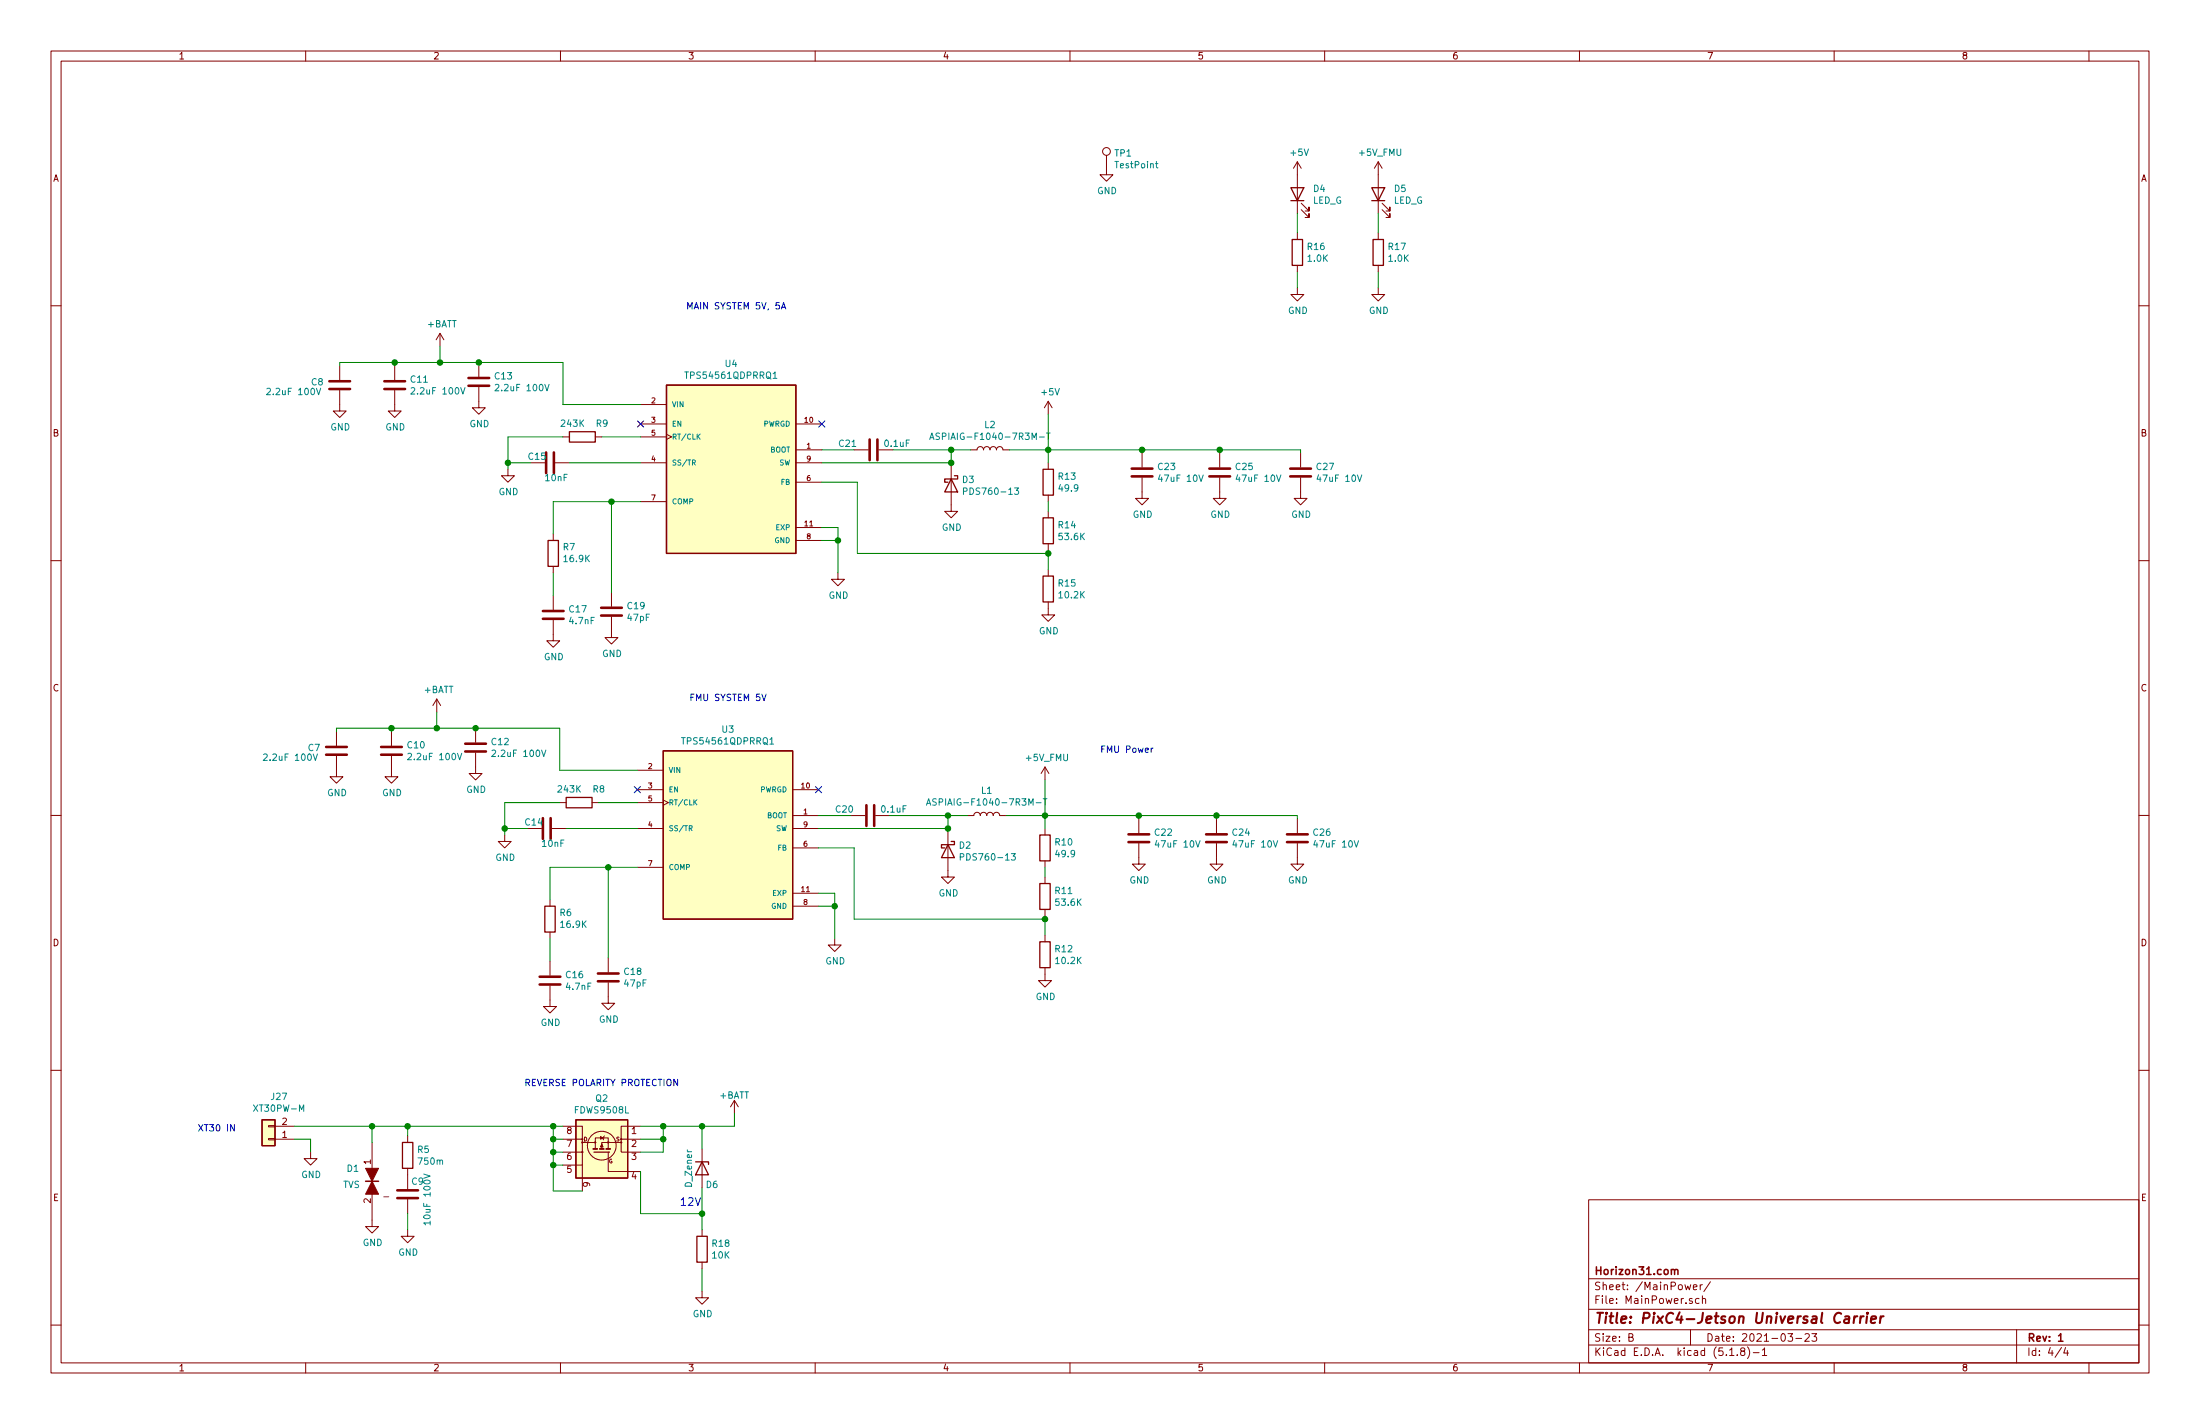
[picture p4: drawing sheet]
<svg xmlns="http://www.w3.org/2000/svg" width="432mm" height="279mm" viewBox="0 0 432 279" stroke-linecap="round" stroke-linejoin="round" font-family="sans-serif">
<g fill="none" stroke="#840000" stroke-width=".2">
<path d="M10 10h411.8v259.4h-411.8zM12 12h407.8v255.4h-407.8zM60 10v2M110 10v2M160 10v2M210 10v2M260 10v2M310 10v2M360 10v2M410 10v2M217.2 30.5v3.8h1.2l-1.2 1.3-1.3-1.3h1.3M254.6 31.8l-.7 1.2"/>
<path d="M254.6 31.8v10.1M254.6 31.8l.8 1.2M255.4 39.9l1.5 1.5v-.8v.8h-.7M270.5 31.8l-.8 1.2M270.5 31.8v10.1M270.5 31.8l.8 1.2M271.3 39.9l1.5 1.5v-.8v.8h-.8M10 60h2M254.6 56.5v1.3h1.3l-1.3 1.3-1.2-1.3h1.2M254.6 45.7v1.3M254.6 52.1v1.2M255.4 41.1l1.5 1.6v-.8v.8h-.7"/>
<path d="M270.5 56.5v1.3h1.3l-1.3 1.3-1.3-1.3h1.3M270.5 45.7v1.3M270.5 52.1v1.2M271.3 41.1l1.5 1.6v-.8v.8h-.8M419.8 60h2M66.7 76.6v4h1.2l-1.2 1.3-1.3-1.3h1.3M66.7 71.8v2.7M77.5 76.6v4h1.2l-1.2 1.3-1.3-1.3h1.3M77.5 71.8v2.7M86.4 65.4l-.8 1.3M86.4 65.4v2.5M86.4 65.4l.7 1.3"/>
<path d="M94 75.9v4.1h1.2l-1.2 1.3-1.3-1.3h1.3M94 71.1v2.8M125.7 79.4h5.1M205.7 78.7v2.6M205.7 78.7l-.7 1.3M205.7 78.7l.8 1.3M99.7 92.1v1.2h1.3l-1.3 1.3-1.3-1.3h1.3M109 90.8h2.8M110.5 85.7h1.3M116.8 85.7h1.3M125.7 83.2h5.1M125.7 90.8h5.1"/>
<path d="M125.7 85.7h5.1M125.7 98.4h5.1M130.8 85.2l1 .5-1 .5M156.2 88.3h5.1M156.2 83.2h5.1M156.2 90.8h5.1M156.2 94.6h5.1M167.6 88.3h2.8M172.5 88.3h2.8M186.7 91.4v8.9h1.3l-1.3 1.3-1.3-1.3h1.3M190.5 88.3l1.3-.1a.64 .64 0 0 1 .6-.6 .64 .64 0 0 1 .6 .7v-.1a.64 .64 0 0 1 .7-.6 .64 .64 0 0 1 .6 .7v-.1a.64 .64 0 0 1 .7-.6 .64 .64 0 0 1 .6 .7v-.1a.64 .64 0 0 1 .6-.6 .64 .64 0 0 1 .6 .7h1.3M205.7 90.8v1.3"/>
<path d="M205.7 97.2v1.2M224.2 93.7v4.1h1.2l-1.2 1.3-1.3-1.3h1.3M224.2 88.9v2.8M239.4 93.7v4.1h1.3l-1.3 1.3-1.3-1.3h1.3M239.4 88.9v2.8M255.3 93.7v4.1h1.2l-1.2 1.3-1.3-1.3h1.3M255.3 88.9v2.8M10 110h2M108.6 104.8v1.2M108.6 111.1v1.3M108.6 116.8v2.8M120 116.2v2.8"/>
<path d="M156.2 103.5h5.1M156.2 106h5.1M164.5 112.4v1.3h1.2l-1.2 1.2-1.3-1.2h1.3M205.7 118.1v2.6h1.3l-1.3 1.2-1.2-1.2h1.2M205.7 100.3v1.3M205.7 106.7v1.3M205.7 111.8v1.2M419.8 110h2M85.7 137.2l-.7 1.2M85.7 137.2v2.5M85.7 137.2l.8 1.2M108.6 121.7v4h1.3l-1.3 1.3-1.3-1.3h1.3"/>
<path d="M120 121v4.1h1.3l-1.3 1.3-1.3-1.3h1.3M10 160h2M66 148.3v4.1h1.3l-1.3 1.3-1.2-1.3h1.2M66 143.5v2.8M76.8 148.3v4.1h1.3l-1.3 1.3-1.2-1.3h1.2M76.8 143.5v2.8M93.3 147.7v4.1h1.3l-1.3 1.2-1.2-1.2h1.2M93.3 142.9v2.8M109.9 157.5h1.2M116.2 157.5h1.3M125.1 157.5h5.1M125.1 154.9h5.1"/>
<path d="M125.1 151.1h5.1M130.2 157l1 .5-1 .5M155.6 154.9h5.1M205.1 150.5v2.5M205.1 150.5l-.8 1.3M205.1 150.5l.8 1.3M419.8 160h2M99.1 163.8v1.3h1.2l-1.2 1.3-1.3-1.3h1.3M107.9 176.5v1.3M108.3 162.6h2.8M125.1 162.6h5.1M125.1 170.2h5.1"/>
<path d="M155.6 160h5.1M155.6 175.3h5.1M155.6 162.6h5.1M155.6 166.4h5.1M155.6 177.8h5.1M167 160h2.8M171.8 160h2.8M186.1 163.2v8.9h1.2l-1.2 1.3-1.3-1.3h1.3M189.9 160h1.2a.64 .64 0 0 1 .7-.6 .64 .64 0 0 1 .6 .6 .64 .64 0 0 1 .7-.6 .64 .64 0 0 1 .6 .6 .64 .64 0 0 1 .6-.6 .64 .64 0 0 1 .6 .6 .64 .64 0 0 1 .7-.6 .64 .64 0 0 1 .6 .6h1.3M205.1 162.6v1.2M205.1 168.9v1.3M205.1 172.1v1.3"/>
<path d="M205.1 178.4v1.3M223.5 165.5v4h1.3l-1.3 1.3-1.3-1.3h1.3M223.5 160.7v2.7M238.8 165.5v4h1.2l-1.2 1.3-1.3-1.3h1.3M238.8 160.7v2.7M254.6 165.5v4h1.3l-1.3 1.3-1.2-1.3h1.2M254.6 160.7v2.7M107.9 193.4v4.1h1.3l-1.3 1.3-1.2-1.3h1.2M107.9 182.9v1.3M107.9 188.6v2.8M119.4 192.8v4.1h1.2l-1.2 1.2-1.3-1.2h1.3M119.4 188v2.8"/>
<path d="M163.8 184.2v1.2h1.3l-1.3 1.3-1.2-1.3h1.2M205.1 189.9v2.5h1.3l-1.3 1.3-1.3-1.3h1.3M205.1 183.5v1.3M10 210h2M144.1 215.9l.8 1.3M144.1 215.9v2.5M144.1 215.9l-.7 1.3M419.8 210h2M52.7 220.9h1.3v.2h-1.3zM52.7 223.4h1.3v.2h-1.3zM54 223.5h3.8M54 221h3.8"/>
<path d="M61 226.1v1.2h1.2l-1.2 1.3-1.3-1.3h1.3M73 224.2v16.5h1.3l-1.3 1.2-1.2-1.2h1.2M80 222.9v1.3M80 229.2v4.1M80 235.3v2.8M110.5 221h3.8v7.6h-3.8M110.5 223.5h3.8M110.5 226.1h3.8M114.3 224.2h2.5M114.3 228.6v5.1M116.8 225.4v-2.1h2.6v2.1M118.6 222.9l-.2 .7"/>
<path d="M119.4 226.1v3.8h6.3M121.9 224.2h-3.8v1.2M121.9 223.5h3.8M125.7 221h-3.8v5.1h3.8M137.8 225.4v7.6M311.8 235.4h108v32h-108zM10 260h2M80 241.3v1.3h1.3l-1.3 1.2-1.3-1.2h1.3M137.8 253.4v1.2h1.3l-1.3 1.3-1.3-1.3h1.3M137.8 241.3v1.3M137.8 247.7v1.2M311.8 256.9h108"/>
<path d="M311.8 250.9h108M330.7 252.1l.3 1 .3-.8 .3 .8 .3-1M332.1 254.8h-.3l-.2 .2v.2l.5 .1v.4h-.5M332.4 252.6l.7-.2-.1-.3h-.4l-.2 .2v.7h.6M333.5 254.8h-.4l-.3 .2v.6l.3 .2 .4-.1M333.7 252.1v1M334.1 254.9l.2-.1h.4l.1 1M334.1 252.1l-.4 .2M334.1 254.3v1.5M335.7 251.5l-1.3 1.9M419.8 260h2M60 267.4v2"/>
<path d="M110 267.4v2M160 267.4v2M210 267.4v2M260 267.4v2M310 267.4v2M311.8 263.9h108M311.8 260.9h108M319.7 262.4l.7-.1 .1-.2-.1-.4h-.7v1.5h.6l.2-.2 .1-.3-.4-.3M331.8 260.9v3M339.5 266h.8M341 265.8v.2M341.9 265.1l-.3-.3 .3-.3 .5 .1-.1 .4a.52 .52 0 0 0-.6 .2 .52 .52 0 0 0 .1 .7l.4 .1 .2-.2 .1-.4-.3-.3"/>
<path d="M343 264.3a1.71 1.71 0 0 1 0 2.2M344.1 265.4h1.2M345.9 264.9l.4-.4v1.5M345.9 266h.9M350.9 261.7h.9l-.4 .6 .4 .1v.6l-.2 .2-.7-.2M352.5 262.6h1.1M354.3 261.8l.5-.1 .3 .1v.3l-.9 1.1h.9M355.6 261.7h1l-.5 .6 .4 .1v.6l-.2 .2-.7-.2M360 267.4v2M395.8 260.9v6.5M404.6 264.4l-1.2 1.9M405.4 264.4l-.3 1.1h.9"/>
<path d="M405.8 265v1M410 267.4v2"/>
<circle cx="217.2" cy="29.7" r=".76"/>
<circle cx="114.3" cy="226.1" r=".13"/>
<circle cx="114.3" cy="223.5" r=".13"/>
<circle cx="114.3" cy="224.2" r=".13"/>
<circle cx="116.8" cy="224.2" r=".13"/>
<circle cx="118.1" cy="224.8" r="2.82"/>
<circle cx="119.4" cy="224.2" r=".13"/>
<circle cx="121.9" cy="224.2" r=".13"/>
<circle cx="121.9" cy="223.5" r=".13"/>
</g>
<path d="M71.8 231.8h2.5M328 249.2l.3-.1h.3l.1 1M328.7 249.3a.36 .36 0 0 1 .3-.2 .36 .36 0 0 1 .3 .2v.8M404 262.1l.5-.4v1.5M404 263.2h.9" fill="none" stroke="#840000" stroke-width=".3"/>
<path d="M362.2 258.3h.7l-.1 1.3M363 258.7l-.7 .1a.4 .4 0 0 0-.4 .4 .4 .4 0 0 0 .3 .4l.7-.1M364 258.3l-.2 1.3M364.5 258.3h-.3l-.3 .3M365.2 258.3l-.2 1.3M365.8 258.3a.5 .5 0 0 0-.6 .3M366.4 258.3l-.1 1.3M366.5 257.6l-.1 .1 .1 .1v-.2v.2M367.2 258.9l1-.2v-.4h-.8l-.2 1 .2 .3 .6-.1M369.1 258.3l-.1 1.3M369.7 258.3h-.4l-.2 .3" fill="none" stroke="#840000" stroke-width=".41"/>
<g fill="none" stroke="#840000" stroke-width=".25">
<path d="M253.4 36.8h2.5l-1.3 2.6zM253.4 39.4h2.5M269.2 36.8h2.6l-1.3 2.6zM269.2 39.4h2.6M253.6 47h2.1v5.1h-2.1zM269.5 47h2v5.1h-2zM130.8 75.6h25.4v33h-25.4zM111.8 84.7h5v2h-5zM186.7 94l1.3 2.5h-2.6zM187.3 93.3h.7v.7h-2.6v.6h.7M204.7 92.1h2.1v5.1h-2.1zM107.6 106h2v5.1h-2z"/>
<path d="M204.7 113h2.1v5.1h-2.1zM204.7 101.6h2.1v5.1h-2.1zM111.1 156.5h5.1v2h-5.1zM130.2 147.3h25.4v33h-25.4zM106.9 177.8h2.1v5.1h-2.1zM186.1 165.7l1.2 2.6h-2.5zM186.7 165.1h.6v.6h-2.5v.7h.6M204.1 163.8h2v5.1h-2zM204.1 173.4h2v5h-2zM204.1 184.8h2v5.1h-2zM51.4 219.7h2.6v5.1h-2.6zM113 219.7h10.2v11.4h-10.2z"/>
<path d="M79 224.2h2v5h-2zM116.6 226.1h3M136.5 228h2.6v.5M137.8 228l1.3 2.5h-2.6zM136.8 242.6h2v5.1h-2z"/>
</g>
<g fill="#ffffc2" stroke="#ffffc2" stroke-width=".2">
<path d="M51.4 219.7h2.6v5.1h-2.6z"/>
<path d="M130.8 75.6h25.4v33h-25.4z"/>
<path d="M130.2 147.3h25.4v33h-25.4z"/>
<path d="M113 219.7h10.2v11.4h-10.2z"/>
</g>
<g fill="none" stroke="#840000" stroke-width=".51">
<path d="M64.6 76.3h4.1M64.6 74.8h4.1M75.4 76.3h4.1M75.4 74.8h4.1M91.9 75.7h4.1M91.9 74.2h4.1M107.2 88.8v4M108.7 88.8v4M170.7 86.2v4.1M172.2 86.2v4.1M222.1 93.5h4.1M222.1 91.9h4.1"/>
<path d="M237.4 93.5h4M237.4 91.9h4M253.2 93.5h4.1M253.2 91.9h4.1M106.6 119.9h4M118 119.3h4M106.6 121.4h4M118 120.8h4M64 148.1h4.1M64 146.6h4.1M74.8 148.1h4.1M74.8 146.6h4.1"/>
<path d="M91.3 147.4h4.1M91.3 145.9h4.1M170.1 158v4.1M171.6 158v4.1M106.6 160.5v4.1M108.1 160.5v4.1M221.5 165.2h4.1M221.5 163.7h4.1M236.7 165.2h4.1M236.7 163.7h4.1M252.6 165.2h4.1M252.6 163.7h4.1"/>
<path d="M105.9 193.2h4.1M105.9 191.6h4.1M117.3 192.5h4.1M117.3 191h4.1M78 235.1h4M78 233.6h4"/>
</g>
<g fill="none" stroke="#008484" stroke-width=".2">
<path d="M226.8 32.1h.5M227 31.7v1.1l.3 .1M52.4 76.3l.5-.1 .2 .3-.8 .9h.8M62.1 76.2l.4 1.2 .4-1.2M80.7 76.2l.5-.2 .2 .4-.8 .9h.8M90.4 76l.5 1.3 .4-1.3M97.2 75.5l.5-.1 .2 .4-.8 .9h.8M106.9 75.4l.5 1.3 .4-1.3M151.7 74.2h.8M135.9 90.8l.5-.1v-.4l-.5-.1v1.1M136.1 90.8l.4 .5M137 85.6l.4 .6"/>
<path d="M137.4 85.2l-.6 .5M182.5 86.2l.4-1.2 .4 1.2M182.6 85.9h.6M184.4 85h-.5l-.2 .1 .1 .4 .6 .3v.2l-.2 .2h-.5M189.1 96.4l.7-.1v-.4l-.7-.2v1.3M199.1 95.7h.8l-.4 .5 .3 .1 .1 .5-.2 .2-.6-.1M204 85.8h1M205.4 85h.7M205.8 85v1.2M235.3 93.2l.4 1.3 .5-1.3M250.5 93.2l.5 1.3 .4-1.3M266.4 93.2l.5 1.3 .4-1.3"/>
<path d="M51.7 148.1l.5-.2 .3 .4-.8 .9h.8M61.5 147.9l.4 1.3 .4-1.3M80.1 147.9l.4-.1 .3 .4-.8 .9h.8M89.8 147.8l.4 1.3 .4-1.3M96.6 147.3l.5-.1 .2 .3-.8 .9h.8M106.3 147.2l.4 1.2 .4-1.2M136.3 157.4l.5 .5M136.8 156.9l-.6 .6M151.1 146h.7M181.8 158l.5-1.3 .4 1.3M182 157.6h.6M183.8 156.8l-.5-.1-.2 .1 .1 .5 .5 .2 .1 .3-.3 .2-.4-.1"/>
<path d="M203.4 157.5h.9M204.7 156.7h.8M205.1 156.7v1.3M135.3 162.5h.5v-.4l-.5-.1v1M135.5 162.5l.3 .5M188.5 168.1l.6-.1v-.4l-.6-.1v1.3M198.5 167.5h.8l-.4 .5 .3 .1 .1 .4-.3 .3-.5-.2M234.7 164.9l.4 1.3 .4-1.3M249.9 164.9l.4 1.3 .5-1.3M265.8 164.9l.4 1.3 .4-1.3M83.2 230.4l1.2 .4-1.2 .4M84.4 240h-1.2l.3 .3"/>
<path d="M84.4 239.6v.7"/>
</g>
<g fill="#840000" stroke="#840000" stroke-width=".2">
<path d="M71.8 229.2h2.5l-1.3 2.6z"/>
<path d="M73 231.8l1.3 2.5h-2.5z"/>
<path d="M117.9 223l.5 .3-.5 .2z"/>
<path d="M118.1 224.4l.3 .6h-.5z"/>
</g>
<path d="M116.5 225.4h.7M117.7 225.4h.8M119 225.4h.8" fill="none" stroke="#840000" stroke-width=".38"/>
<g fill="none" stroke="#008400" stroke-width=".2">
<path d="M254.6 41.9v3.8M254.6 53.3v3.2M270.5 41.9v3.8M270.5 53.3v3.2M66.7 71.8v-.7h43.8v8.3h15.2M77.5 71.1v.7M86.4 67.9v3.2M99.7 90.8h4.4M110.5 85.7h-10.8v6.4M111.8 90.8h13.9M118.1 85.7h7.6M120 98.4v17.8"/>
<path d="M125.7 98.4h-17.1v6.4M161.3 90.8h25.4M161.3 88.3h6.3M161.3 94.6h7v14h37.4M175.3 88.3h15.2M186.7 88.3v3.1M198.1 88.3h57.2v.6M205.7 81.3v9.5M205.7 98.4v1.9M224.2 88.3v.6M239.4 88.3v.6M108.6 112.4v4.4"/>
<path d="M161.3 103.5h3.2v8.9M161.3 106h3.2M205.7 108v3.8M85.7 139.7v3.2M66 143.5v-.6h43.9v8.2h15.2M76.8 142.9v.6M109.9 157.5h-10.8v6.3M117.5 157.5h7.6M205.1 153v9.6M99.1 162.6h4.4M111.1 162.6h14M119.4 170.2v17.8"/>
<path d="M125.1 170.2h-17.2v6.3M160.7 166.4h6.9v13.9h37.5M160.7 160h6.3M160.7 162.6h25.4M160.7 175.3h3.1v8.9M160.7 177.8h3.1M174.6 160h15.3M186.1 160v3.2M197.5 160h57.1v.7M205.1 170.2v1.9M205.1 179.7v3.8M223.5 160v.7"/>
<path d="M238.8 160v.7M107.9 184.2v4.4M144.1 218.4v2.6h-18.4M57.8 223.5h3.2v2.6M57.8 221h52.7M73 221v3.2M80 221v1.9M80 238.1v3.2M108.6 221v12.7h5.7M108.6 226.1h1.9M108.6 223.5h1.9M108.6 228.6h1.9"/>
<path d="M125.7 223.5h4.5M125.7 229.9v8.2h12.1M130.2 221v5.1h-4.5M137.8 221v4.4M137.8 233v8.3M137.8 248.9v4.5"/>
</g>
<path d="M153.4 60.6l.4-1.2 .4 1.2M153.5 60.3h.6M149.5 136.2l.5 1.3 .4-1.3M225.9 146.8v.8M226.3 146.8l-.4 .2M46 220.6v1.3l-.7-1.3v1.3" fill="none" stroke="#0000c2" stroke-width=".2"/>
<g fill="#008400" stroke="#008400" stroke-width=".25">
<circle cx="205.7" cy="88.3" r=".51"/>
<circle cx="76.8" cy="142.9" r=".51"/>
<circle cx="73" cy="221" r=".51"/>
<circle cx="186.1" cy="162.6" r=".51"/>
<circle cx="163.8" cy="177.8" r=".51"/>
<circle cx="86.4" cy="71.1" r=".51"/>
<circle cx="108.6" cy="228.6" r=".51"/>
<circle cx="108.6" cy="226.1" r=".51"/>
<circle cx="77.5" cy="71.1" r=".51"/>
<circle cx="108.6" cy="223.5" r=".51"/>
<circle cx="108.6" cy="221" r=".51"/>
<circle cx="94" cy="71.1" r=".51"/>
<circle cx="239.4" cy="88.3" r=".51"/>
<circle cx="205.7" cy="108.6" r=".51"/>
<circle cx="137.8" cy="221" r=".51"/>
<circle cx="99.1" cy="162.6" r=".51"/>
<circle cx="224.2" cy="88.3" r=".51"/>
<circle cx="120" cy="98.4" r=".51"/>
<circle cx="205.1" cy="180.3" r=".51"/>
<circle cx="93.3" cy="142.9" r=".51"/>
<circle cx="99.7" cy="90.8" r=".51"/>
<circle cx="137.8" cy="238.1" r=".51"/>
<circle cx="205.1" cy="160" r=".51"/>
<circle cx="186.7" cy="90.8" r=".51"/>
<circle cx="238.8" cy="160" r=".51"/>
<circle cx="85.7" cy="142.9" r=".51"/>
<circle cx="186.7" cy="88.3" r=".51"/>
<circle cx="130.2" cy="223.5" r=".51"/>
<circle cx="164.5" cy="106" r=".51"/>
<circle cx="130.2" cy="221" r=".51"/>
<circle cx="80" cy="221" r=".51"/>
<circle cx="186.1" cy="160" r=".51"/>
<circle cx="119.4" cy="170.2" r=".51"/>
<circle cx="223.5" cy="160" r=".51"/>
</g>
<path d="M125.1 82.6l1.2 1.2M126.3 82.6l-1.2 1.2M160.7 82.6l1.2 1.2M161.9 82.6l-1.2 1.2M124.5 154.3l1.2 1.2M125.7 154.3l-1.2 1.2M160 154.3l1.3 1.2M161.3 154.3l-1.3 1.2" fill="none" stroke="#000084" stroke-width=".2"/>
<text font-size="2.8" fill="#840000" x="312.8" y="259.7">Title: PixC4-Jetson Universal Carrier</text>
<text font-size="2.1" fill="#0000c2" x="133.3" y="236.6">12V</text>
<g font-size="2.1" fill="#840000">
<text x="312.8" y="250.1">Horizon31.com</text>
<text x="312.8" y="255.8">File: MainPower.sch</text>
<text x="312.8" y="253.1">Sheet: /MainPower/</text>
<text x="312.8" y="263.2">Size: B</text>
<text x="334.8" y="263.2">Date: 2021-03-23</text>
<text x="397.8" y="263.2">Rev: 1</text>
<text x="312.8" y="266">KiCad E.D.A. kicad (5.1.8)-1</text>
<text x="397.8" y="266">Id: 4/4</text>
</g>
<g font-size="1.8" fill="#840000">
<text x="35" y="11.6">1</text>
<text x="85" y="11.6">2</text>
<text x="135" y="11.6">3</text>
<text x="185" y="11.6">4</text>
<text x="235" y="11.6">5</text>
<text x="285" y="11.6">6</text>
<text x="335" y="11.6">7</text>
<text x="385" y="11.6">8</text>
<text x="10.4" y="35.6">A</text>
<text x="420.2" y="35.6">A</text>
<text x="10.4" y="85.6">B</text>
<text x="420.2" y="85.6">B</text>
<text x="10.4" y="135.6">C</text>
<text x="420.2" y="135.6">C</text>
<text x="10.4" y="185.6">D</text>
<text x="420.2" y="185.6">D</text>
<text x="55.4" y="220.7">2</text>
<text x="55.4" y="223.3">1</text>
<text x="111.3" y="227.6">6</text>
<text x="111.3" y="225">7</text>
<text x="111.3" y="222.5">8</text>
<text x="124" y="222.5">1</text>
<text x="124" y="225">2</text>
<text x="124" y="227.6">3</text>
<text x="72.8" y="228.4" transform="rotate(-90 72.8 228.4)">1</text>
<text x="111.3" y="230.1">5</text>
<text x="115.8" y="232.9" transform="rotate(-90 115.8 232.9)">9</text>
<text x="124" y="231.4">4</text>
<text x="10.4" y="235.6">E</text>
<text x="72.8" y="236.1" transform="rotate(-90 72.8 236.1)">2</text>
<text x="420.2" y="235.6">E</text>
<text x="35" y="269">1</text>
<text x="85" y="269">2</text>
<text x="135" y="269">3</text>
<text x="185" y="269">4</text>
<text x="235" y="269">5</text>
<text x="285" y="269">6</text>
<text x="335" y="269">7</text>
<text x="385" y="269">8</text>
</g>
<g font-size="1.8" fill="#008484">
<text x="218.8" y="30.7">TP1</text>
<text x="219" y="33">TestPoint</text>
<text x="253.4" y="30.6">+5V</text>
<text x="266.9" y="30.6">+5V_FMU</text>
<text x="215.3" y="38.1">GND</text>
<text x="257.6" y="40">LED_G</text>
<text x="257.8" y="37.7">D4</text>
<text x="273.5" y="40">LED_G</text>
<text x="273.7" y="37.7">D5</text>
<text x="256.7" y="49">R16</text>
<text x="256.8" y="51.4">1.0K</text>
<text x="272.6" y="49">R17</text>
<text x="272.6" y="51.4">1.0K</text>
<text x="83.9" y="64.2">+BATT</text>
<text x="252.8" y="61.6">GND</text>
<text x="268.7" y="61.6">GND</text>
<text x="53" y="77.5">2.2uF 100V</text>
<text x="61.2" y="75.6">C8</text>
<text x="80.7" y="75.1">C11</text>
<text x="81.3" y="77.4">2.2uF 100V</text>
<text x="97.2" y="74.4">C13</text>
<text x="97.8" y="76.8">2.2uF 100V</text>
<text x="135" y="74.3">TPS54561QDPRRQ1</text>
<text x="142.4" y="72">U4</text>
<text x="204.5" y="77.6">+5V</text>
<text x="92.2" y="83.8">GND</text>
<text x="110.3" y="83.7">243K</text>
<text x="117" y="83.7">R9</text>
<text x="193.3" y="84">L2</text>
<text x="64.8" y="84.5">GND</text>
<text x="75.6" y="84.5">GND</text>
<text x="164.7" y="87.7">C21</text>
<text x="173.7" y="87.7">0.1uF</text>
<text x="184.4" y="86.3">ASPIAIG-F1040-7R3M-T</text>
<text x="103.8" y="90.2">C15</text>
<text x="107.1" y="94.4">10nF</text>
<text x="188.9" y="94.8">D3</text>
<text x="207.8" y="94.1">R13</text>
<text x="227.4" y="92.2">C23</text>
<text x="227.8" y="94.5">47uF 10V</text>
<text x="242.6" y="92.2">C25</text>
<text x="243.1" y="94.5">47uF 10V</text>
<text x="258.5" y="92.2">C27</text>
<text x="259" y="94.5">47uF 10V</text>
<text x="97.9" y="97.2">GND</text>
<text x="189.9" y="97.1">PDS760-13</text>
<text x="208" y="96.4">49.9</text>
<text x="222.3" y="101.6">GND</text>
<text x="237.6" y="101.6">GND</text>
<text x="253.4" y="101.6">GND</text>
<text x="110.6" y="108">R7</text>
<text x="184.9" y="104.1">GND</text>
<text x="207.8" y="103.7">R14</text>
<text x="208" y="106">53.6K</text>
<text x="110.8" y="110.3">16.9K</text>
<text x="123.2" y="119.5">C19</text>
<text x="162.6" y="117.5">GND</text>
<text x="207.8" y="115.1">R15</text>
<text x="208" y="117.4">10.2K</text>
<text x="111.8" y="120.2">C17</text>
<text x="111.9" y="122.5">4.7nF</text>
<text x="123.3" y="121.8">47pF</text>
<text x="203.9" y="124.5">GND</text>
<text x="106.8" y="129.5">GND</text>
<text x="118.2" y="128.9">GND</text>
<text x="83.2" y="136">+BATT</text>
<text x="141.8" y="143.8">U3</text>
<text x="52.3" y="149.3">2.2uF 100V</text>
<text x="60.5" y="147.4">C7</text>
<text x="80" y="146.8">C10</text>
<text x="80.7" y="149.1">2.2uF 100V</text>
<text x="96.5" y="146.2">C12</text>
<text x="97.2" y="148.5">2.2uF 100V</text>
<text x="134.3" y="146.1">TPS54561QDPRRQ1</text>
<text x="201.5" y="149.3">+5V_FMU</text>
<text x="91.5" y="155.6">GND</text>
<text x="109.6" y="155.5">243K</text>
<text x="116.4" y="155.5">R8</text>
<text x="192.7" y="155.8">L1</text>
<text x="64.2" y="156.2">GND</text>
<text x="75" y="156.2">GND</text>
<text x="103.1" y="162">C14</text>
<text x="164.1" y="159.4">C20</text>
<text x="173.1" y="159.4">0.1uF</text>
<text x="183.7" y="158.1">ASPIAIG-F1040-7R3M-T</text>
<text x="106.5" y="166.2">10nF</text>
<text x="188.3" y="166.5">D2</text>
<text x="207.2" y="165.9">R10</text>
<text x="226.7" y="164">C22</text>
<text x="227.2" y="166.3">47uF 10V</text>
<text x="242" y="164">C24</text>
<text x="242.4" y="166.3">47uF 10V</text>
<text x="257.8" y="164">C26</text>
<text x="258.3" y="166.3">47uF 10V</text>
<text x="97.2" y="168.9">GND</text>
<text x="189.3" y="168.8">PDS760-13</text>
<text x="207.3" y="168.2">49.9</text>
<text x="221.7" y="173.4">GND</text>
<text x="236.9" y="173.4">GND</text>
<text x="252.8" y="173.4">GND</text>
<text x="109.9" y="179.7">R6</text>
<text x="184.2" y="175.9">GND</text>
<text x="207.2" y="175.4">R11</text>
<text x="207.3" y="177.7">53.6K</text>
<text x="110.2" y="182">16.9K</text>
<text x="111.2" y="191.9">C16</text>
<text x="122.6" y="191.3">C18</text>
<text x="162" y="189.2">GND</text>
<text x="207.2" y="186.8">R12</text>
<text x="207.3" y="189.2">10.2K</text>
<text x="111.3" y="194.2">4.7nF</text>
<text x="122.6" y="193.6">47pF</text>
<text x="203.3" y="196.2">GND</text>
<text x="106.1" y="201.3">GND</text>
<text x="117.6" y="200.7">GND</text>
<text x="53.3" y="215.8">J27</text>
<text x="141.2" y="215.6">+BATT</text>
<text x="50.2" y="218.1">XT30PW-M</text>
<text x="113" y="218.5">FDWS9508L</text>
<text x="116.9" y="216.2">Q2</text>
<text x="82" y="226.2">R5</text>
<text x="59.1" y="231.1">GND</text>
<text x="67.3" y="233.1">TVS</text>
<text x="68.1" y="229.9">D1</text>
<text x="80.8" y="232.5">C9</text>
<text x="82.3" y="228.5">750m</text>
<text x="135.8" y="232.8" transform="rotate(-90 135.8 232.8)">D_Zener</text>
<text x="138.6" y="233.1">D6</text>
<text x="84.5" y="239.8" transform="rotate(-90 84.5 239.8)">10uF 100V</text>
<text x="71.2" y="244.5">GND</text>
<text x="139.9" y="244.6">R18</text>
<text x="78.2" y="246.4">GND</text>
<text x="139.9" y="246.9">10K</text>
<text x="136" y="258.4">GND</text>
</g>
<g font-size="1.8" fill="#0000c2">
<text x="134.6" y="60.7">MAIN SYSTEM 5V, 5A</text>
<text x="135.3" y="137.5">FMU SYSTEM 5V</text>
<text x="215.9" y="147.7">FMU Power</text>
<text x="102.9" y="213.1">REVERSE POLARITY PROTECTION</text>
<text x="38.7" y="222">XT30 IN</text>
</g>
<text font-size="1.8" fill="#840084" x="75.3" y="234.8">_</text>
<g font-size="1.4" fill="#840000">
<text x="127.9" y="79.1">2</text>
<text x="127.9" y="82.9">3</text>
<text x="158" y="82.9">10</text>
<text x="127.9" y="85.5">5</text>
<text x="158.4" y="88">1</text>
<text x="127.9" y="90.6">4</text>
<text x="158.4" y="94.4">6</text>
<text x="158.4" y="90.6">9</text>
<text x="127.9" y="98.2">7</text>
<text x="158" y="103.3">11</text>
<text x="158.4" y="105.8">8</text>
<text x="127.3" y="150.9">2</text>
<text x="127.3" y="154.7">3</text>
<text x="157.3" y="154.7">10</text>
<text x="127.3" y="157.2">5</text>
<text x="157.7" y="159.8">1</text>
<text x="127.3" y="162.3">4</text>
<text x="157.7" y="166.1">6</text>
<text x="157.7" y="162.3">9</text>
<text x="127.3" y="169.9">7</text>
<text x="157.3" y="175">11</text>
<text x="157.7" y="177.5">8</text>
</g>
<g font-size="1.4" fill="#008484">
<text x="131.8" y="79.9">VIN</text>
<text x="131.8" y="83.7">EN</text>
<text x="149.8" y="83.7">PWRGD</text>
<text x="131.8" y="86.2">RT/CLK</text>
<text x="151.1" y="88.8">BOOT</text>
<text x="131.8" y="91.3">SS/TR</text>
<text x="152.9" y="91.3">SW</text>
<text x="153.3" y="95.1">FB</text>
<text x="131.8" y="98.9">COMP</text>
<text x="152" y="106.6">GND</text>
<text x="152.4" y="104">EXP</text>
<text x="131.2" y="151.6">VIN</text>
<text x="131.2" y="155.4">EN</text>
<text x="149.1" y="155.4">PWRGD</text>
<text x="131.2" y="158">RT/CLK</text>
<text x="150.5" y="160.5">BOOT</text>
<text x="131.2" y="163.1">SS/TR</text>
<text x="152.3" y="163.1">SW</text>
<text x="152.7" y="166.9">FB</text>
<text x="131.2" y="170.7">COMP</text>
<text x="151.4" y="178.3">GND</text>
<text x="151.7" y="175.8">EXP</text>
</g>
<g font-size="1.1" fill="#840000">
<text x="114.6" y="223.9">D</text>
<text x="120.9" y="223.9">S</text>
<text x="119.5" y="228.2">G</text>
</g>
</svg>
